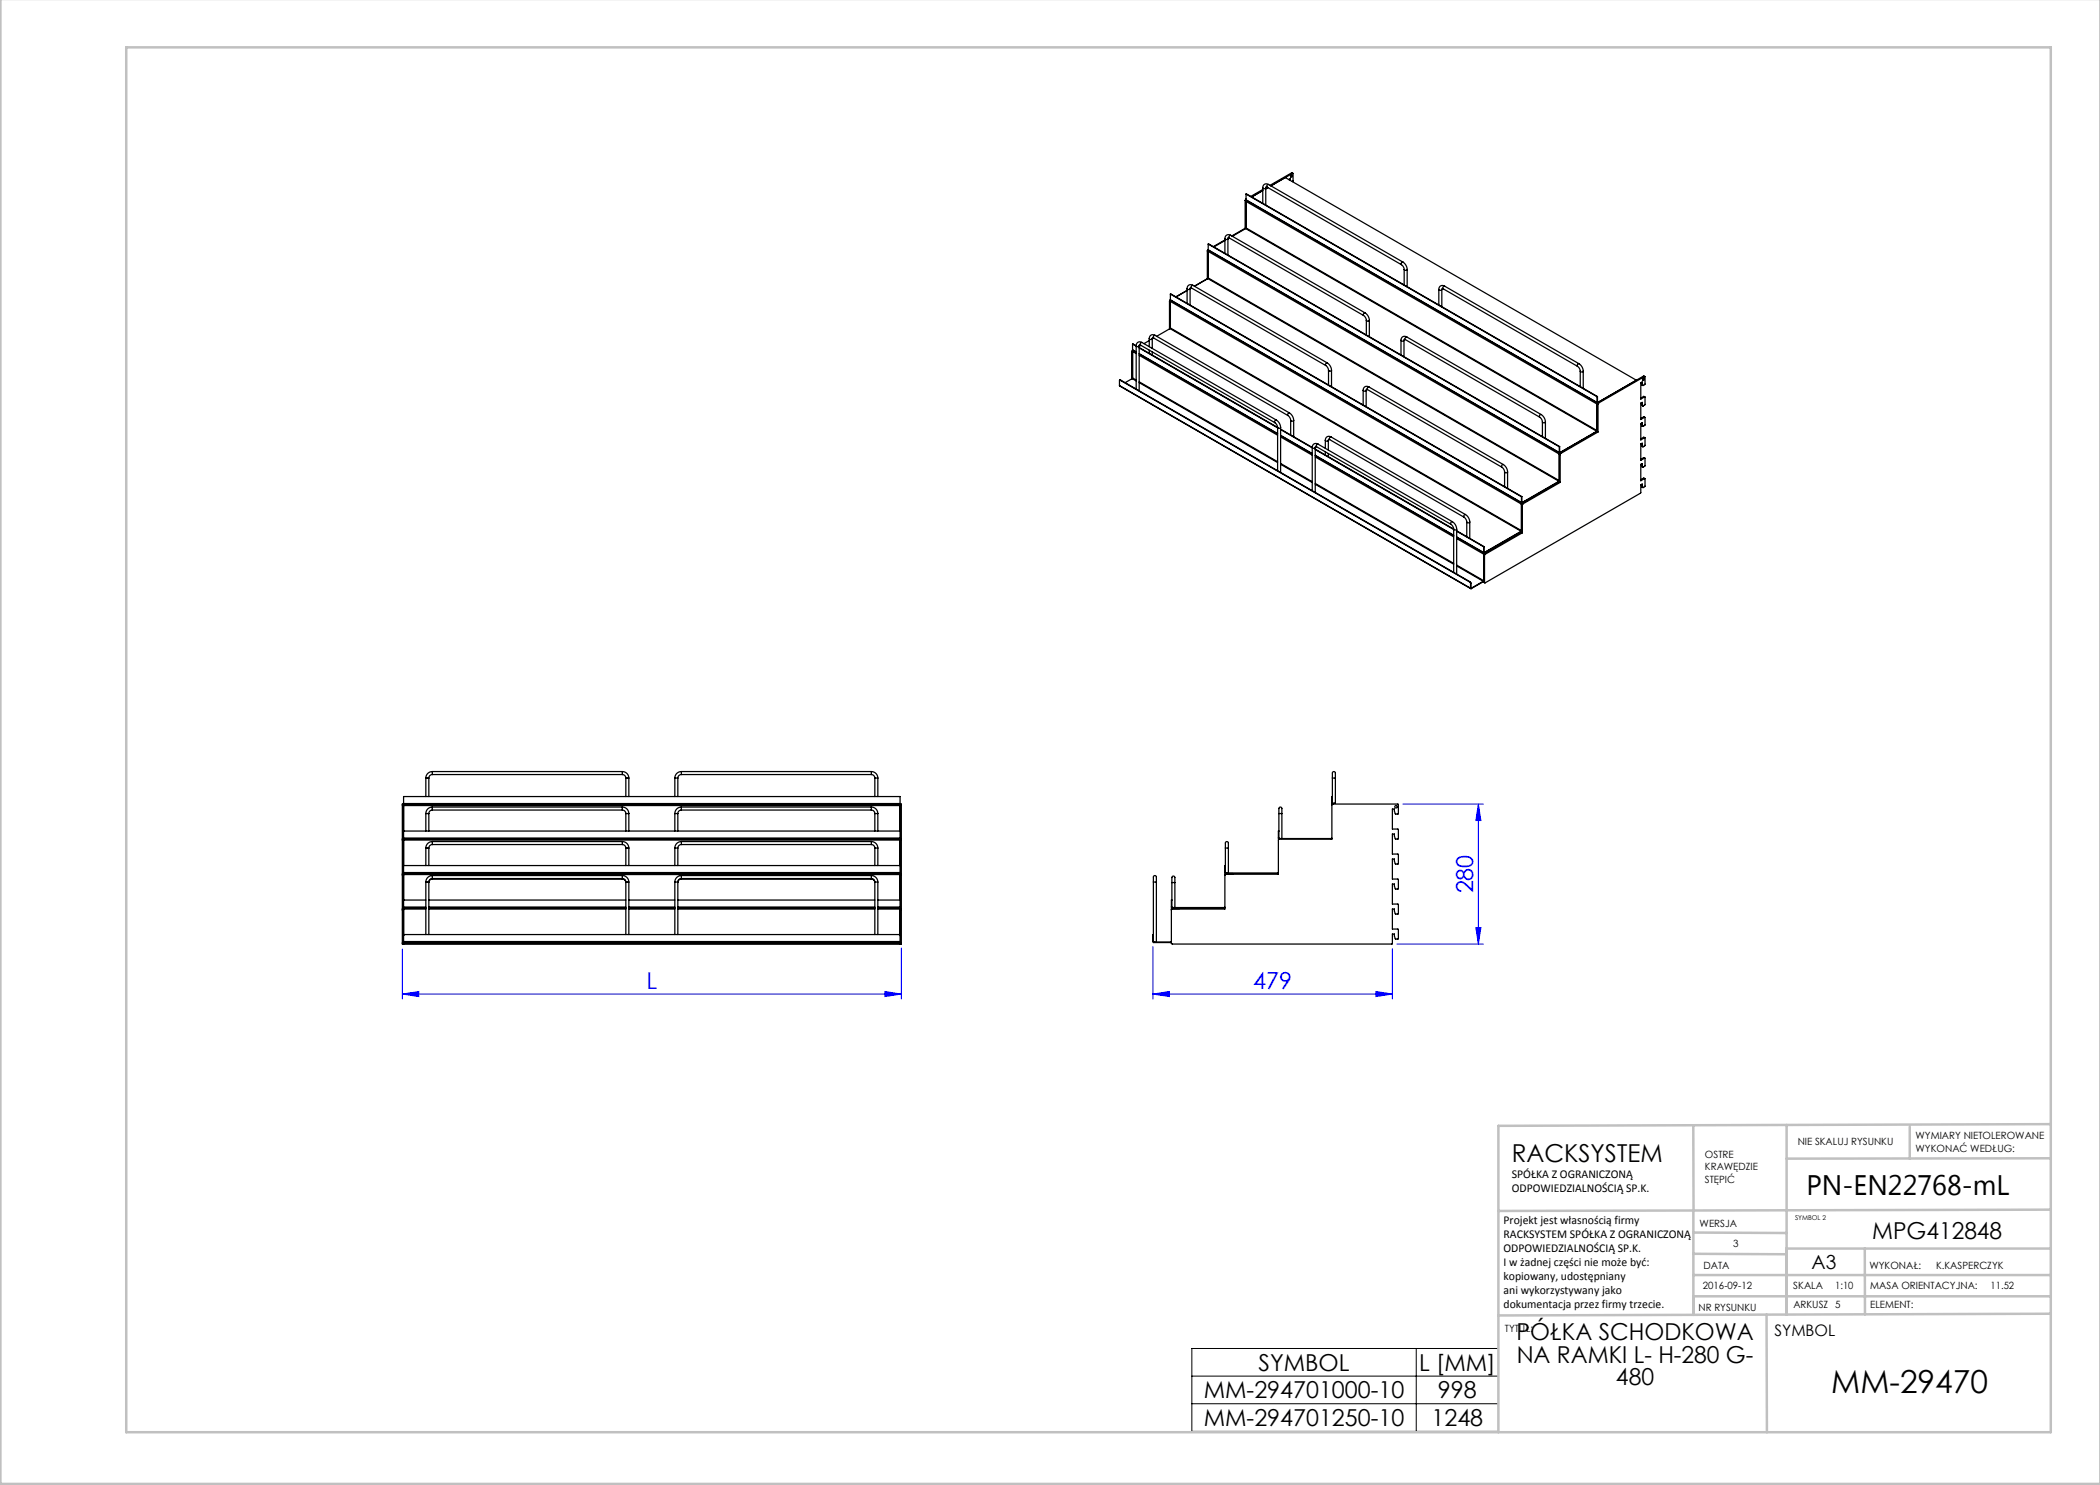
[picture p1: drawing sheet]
<svg xmlns="http://www.w3.org/2000/svg" width="420mm" height="297mm" viewBox="0 0 420 297" stroke-linecap="round" stroke-linejoin="round" font-family="sans-serif">
<g fill="none" stroke="#00f" stroke-width=".2">
<path d="M280.6 160.8h16.1M295.7 160.8l.5 3.3h-1zM295.7 160.8v28M80.5 198.8l3.3-.5v1zM80.5 198.8h99.8M80.5 189.8v10M177 198.3l3.3 .5-3.3 .5zM180.3 189.6v10.2M230.6 198.8l3.3-.5v1zM230.6 189.3v10.5M230.6 198.8h47.9M275.2 198.3l3.3 .5-3.3 .5z"/>
<path d="M278.5 189.7v10.1M279.4 188.8h17.3M295.2 185.5h1l-.5 3.3z"/>
</g>
<path d="M238.4 269.7h61.3v16.6h-61.3zM238.4 275.2h61.3M283.2 269.7v16.6M238.4 280.7h61.3" fill="none" stroke="#000" stroke-width=".2"/>
<g fill="none" stroke="#c0c0c0" stroke-width=".5">
<path d="M.1 -.1v296.9h419.9M25.2 9.5h385v276.9h-385zM338.7 225.2v16.9M357.3 225v37.9M382 225.4v6.3M410.1 224.8l-110.4 .4v61.2M410.1 231.7h-52.8M338.7 259.3h71.5M338.7 255h71.5M338.7 250.8l18.6 .1M338.7 246.5l18.6 .1M338.7 242.1v20.9"/>
<path d="M373 249.7v13.2M410.1 241.9l-110.4 .3M410.2 249.7h-52.9v13.2M353.3 262.9l.1 23.5M410.2 262.7l-110.5 .4"/>
</g>
<g fill="#00f">
<path d="M230.6 198.8l3.3-.5v1zM275.2 198.3l3.3 .5-3.3 .5z"/>
<path d="M80.5 198.8l3.3-.5v1zM177 198.3l3.3 .5-3.3 .5z"/>
<path d="M295.2 185.5h1l-.5 3.3zM295.7 160.8l.5 3.3h-1z"/>
</g>
<g fill="none" stroke="#000" stroke-width=".25">
<path d="M249.2 39.9l-.2 .2M249.2 39.9h.1M249.2 40l.1 .1M249.2 38.8v1.2M249.2 39.8v.1M249.2 38.8l70.2 40.5M249.2 40l70.2 40.5M249.2 38.8l70.3 40.5M252.6 37.6l.2 .1 .4-.1M252.6 37.6v3.1M252.6 38.1l-2.3 1.3M252.6 37.9l-2.4 1.4"/>
<path d="M253.2 37.6v3.4M253.4 37.4l-.2 .2M253.4 37.4h-.2v.2M253.4 37.4l26.9 15.5M253.6 37.5l-.4 .3M253.7 36.9a.73 .73 0 0 0-.8 0 .73 .73 0 0 0-.3 .7M253.7 36.9l-.3 .2v.3M253.7 36.9l26.9 15.5M257.1 35.5l70.2 40.5M257.8 35.9l.2-.1v.3M257.9 35.9v.1M258.2 35.1l.1-.1a.21 .21 0 0 1 .1 .3 .21 .21 0 0 1-.3 0z"/>
<path d="M258.3 35l-.2 .3M258.5 34.7l.1 1.5-.1 .1M258.5 34.7l-4.3 2.5M258.5 34.7l-.1-.2-4.4 2.6M234.1 60v.1M234.1 58.8v1.2M234.1 58.8l70.2 40.6M234.1 60l70.2 40.5M234.1 58.8l70.3 40.5M237.4 57.7l.3 .2 .3-.2M237.4 57.7v3M237.4 58.1l-2.2 1.3"/>
<path d="M238 57.7v3.3M238.3 57.6l-.3 .1M238.3 57.6l-.2-.1-.1 .2M238.3 57.6l26.8 15.5M238.3 57.6l-.3 .2M238.6 57.1a.73 .73 0 0 0-.8-.1 .73 .73 0 0 0-.4 .7M238.6 57.1l-.3 .2v.3M238.6 57.1l26.8 15.5M241.5 55.7v.1M241.5 55.7l-2.6 1.5M241.5 50.2l.1 .1M241.5 50.2v5.5"/>
<path d="M241.6 55.7l70.2 40.6M241.6 55.7l-2.7 1.6M241.6 49.9l-.1 .3M241.6 49.9l70.3 40.6M241.6 55.6l70.3 40.5-.1 .2M241.6 55.6v.1M241.6 48.8l.1 1.3 70.2 40.5M241.6 50.3v5.3M241.6 49.9h.1M241.6 50.3l70.4 40.6M241.6 48.8l70.3 40.6M241.6 48.8l70.3 40.5"/>
<path d="M241.7 50.1l-.1 .2M245 47.7l.3 .2 .3-.2M245 47.7v3M245 48l-2.3 1.3M245 48.1l-2.2 1.3M245.6 47.7v3.3M245.8 47.5l-.2 .1M245.8 47.6l-.2-.1v.2M245.8 47.6l26.9 15.5M245.9 47.6l-.3 .2M246.1 47.1a.73 .73 0 0 0-.8-.1 .73 .73 0 0 0-.3 .7M246.1 47.1l-.3 .2v.3"/>
<path d="M246.1 47.1l26.9 15.5M249 45.7h.1M249 45.7l-2.6 1.5M249 40.1l.2 .1M249 40.1v5.6M249.1 45.7l70.3 40.5M249.1 45.7l-2.6 1.6M249.2 45.6l-.1 .1M249.2 45.6l70.2 40.5v.1M249.2 40.2v5.4M249.3 40.1l70.2 40.5-.1-.1M249.3 40.1l-.1 .1"/>
<path d="M249.3 40.1l-.1 .2 70.2 40.5M280.3 52.9l.4 .5 .1 .5M280.6 52.4l.1 .1a1.88 1.88 0 0 1 .7 1.4M280.6 52.4l-.3 .2v.3M280.8 53.9l.3 .2 .3-.2M280.8 53.9v3.1M281.4 53.9v3.4M287.8 57.9l.2 .2 .4-.2M287.8 57.9v3.1M288.4 57.9v3.4M288.6 57.7h-.2v.2M288.6 57.7l26.9 15.6"/>
<path d="M288.9 57.2a.73 .73 0 0 0-.8 0 .73 .73 0 0 0-.3 .7M288.9 57.2l-.3 .2v.3M288.9 57.2l26.9 15.5M223.9 77.1l70.3 40.6M223.9 77.1l70.2 40.5M224 76l-.1 .1v1M224 76l70 40.4M224.1 76h-.2M224.1 76h-.1M224.1 76l69.9 40.4M226.3 75.7v.1M226.3 75.7l.1 .1"/>
<path d="M226.3 70.4l.2 .1M226.3 70.4v5.3M226.4 75.7l-1.4 .8M226.4 75.7l.8 .5M226.5 70.1l-.2 .3M226.5 70.1l.1 .1M226.5 75.6l-.1 .1M226.5 70l.1 .1M226.5 70l.7 .4M226.5 68.8v1.2M226.5 70.3v5.3M226.5 68.8l.7 .4"/>
<path d="M226.5 70.3l.7 .4M226.5 75.6l.7 .4M226.6 70.1l.6 .4M226.6 70.1h-.1M226.6 70.1l-.1 .2M227.2 69.2l.3 .1 .3-.1M227.2 69.2v8.6M227.8 69.2v9M227.8 70.8l27.7 16M227.8 70.7l27.7 16M227.8 69.6l27.7 16M227.8 69.5l27.7 16"/>
<path d="M227.8 71.1l27.7 15.9M227.8 76.4l27.7 15.9M227.8 76.5l27.7 16M228.1 69h-.2l-.1 .2M228.1 69l26.9 15.5M228.2 69.1l-.4 .2M228.4 68.5a.73 .73 0 0 0-.8 0 .73 .73 0 0 0-.4 .7M228.4 68.5l-.3 .2v.3M228.4 68.5l26.9 15.5M229.9 67.7l.2 .2 .4-.2M229.9 67.7v1.6M229.9 70v.7"/>
<path d="M229.9 68.1l-1.1 .6M230.5 67.7v2M230.5 70.4v.6M230.7 67.6l-.2-.1v.2M230.7 67.6l26.9 15.5M230.7 67.6l-.2 .2M231 67.1a.73 .73 0 0 0-.8-.1 .73 .73 0 0 0-.3 .7M231 67.1l-.3 .2v.3M231 67.1l26.9 15.5M233.9 60.3l.2 .1M233.9 60.3v5.5M234 65.7l70.2 40.6"/>
<path d="M234 65.7l-2.7 1.6M234 60l-.1 .3M234 60l70.3 40.6M234.1 65.6l70.2 40.5-.1 .2M234.1 65.6l-.1 .1M234.1 60.3v5.3M234.1 60.3l70.2 40.5M234.1 60h-.1M234.2 60.1l-.1 .2M265.1 73.1l.4 .4 .2 .6M265.4 72.6h.1a1.88 1.88 0 0 1 .8 1.5M265.4 72.6l-.3 .2v.3"/>
<path d="M265.7 74.1l.3 .1 .3-.1M265.7 74.1v2.9M266.3 74.1v3.2M272.6 78.1l.3 .1 .3-.1M272.6 78.1v2.9M272.7 63.1l.4 .4 .2 .6M273 62.6h.1a1.88 1.88 0 0 1 .8 1.5M273 62.6l-.3 .2v.3M273.2 78.1v3.2M273.3 64.1l.2 .1 .4-.1M273.3 64.1v2.9M273.5 77.9h-.2l-.1 .2"/>
<path d="M273.5 77.9l26.9 15.5M273.8 77.4a.73 .73 0 0 0-.8-.1 .73 .73 0 0 0-.4 .8M273.8 77.4l-.3 .2v.3M273.8 77.4l26.9 15.5M273.9 64.1v3.2M280.2 68.1l.3 .1 .3-.1M280.2 68.1v2.9M280.8 68.1v3.2M281.1 67.9l26.8 15.5 .4 .5 .2 .5M281.1 67.9h-.2l-.1 .2M281.4 67.4a.73 .73 0 0 0-.8-.1 .73 .73 0 0 0-.4 .8M281.4 67.4l-.4 .2 .1 .3"/>
<path d="M281.4 67.4l26.8 15.5M315.5 73.3l.4 .4 .1 .5M315.8 72.7l.1 .1a1.88 1.88 0 0 1 .7 1.4M315.8 72.7l-.3 .2v.4M316 74.2l.3 .2 .3-.2M316 74.2v3.1M316.6 74.2v3.5M319.4 79.3v1.2M319.5 79.3h-.1M319.5 79.3v1.2M328.2 79.6l.6-.3 .2 .1v1.5l-.4 .3-.2-.4M328.3 76.6l.1 .1"/>
<path d="M328.3 76.5v.1M328.3 76.6l.1 .4M328.4 77l.2 .1M328.4 77h.1M328.4 76.7l.2 .4 .4-.3v-1.5l-.2-.1-9.2 5.3M328.4 76.7v-.3l-.2 .2v3.2l.7-.4M328.6 75.7h.1a.21 .21 0 0 1 .1 .3 .21 .21 0 0 1-.3 0zM328.7 75.7l-.2 .3M328.9 75.3l-9.2 5.3M255 84.5l.4 .5 .1 .5M255.3 84l.1 .1a1.88 1.88 0 0 1 .7 1.4M255.3 84l-.3 .2v.3"/>
<path d="M255.5 85.5l.3 .2 .3-.2M255.5 85.5v8.6M256.1 85.5v9M256.1 87.1l6.3 3.7M256.1 87.1l6.3 3.6M256.1 85.9l6.3 3.7M256.1 85.8l6.4 3.7M256.1 87.4l6.3 3.6M256.1 92.7l6.3 3.6M256.1 92.9l6.3 3.6M257.6 83.1l.4 .4 .1 .6M257.9 82.6h.1a1.88 1.88 0 0 1 .7 1.5"/>
<path d="M257.9 82.6l-.3 .2v.3M258.1 84.1l.3 .1 .3-.1M258.1 84.1v2.9M258.7 84.1v3.2M262.4 89.5l.3 .2 .3-.2M262.4 89.5v8.6M263 89.5v9M263 91.1l27.7 16M263 89.9l27.7 16M263 89.8l27.7 16M263 91.4l27.7 16M263 96.7l27.7 16"/>
<path d="M263 96.9l27.7 15.9M263 91.1l27.7 15.9M263.3 89.3h-.2l-.1 .2M263.3 89.3l26.9 15.6M263.6 88.8a.73 .73 0 0 0-.8 0 .73 .73 0 0 0-.4 .7M263.6 88.8l-.3 .2v.3M263.6 88.8l26.9 15.5M265.1 88.1l.2 .1 .4-.1M265.1 88.1v1.6M265.1 90.4v.6M265.7 88.1v1.9M265.7 90.7v.6"/>
<path d="M265.9 87.9h-.2v.2M265.9 87.9l26.9 15.5M266.2 87.4a.73 .73 0 0 0-.8-.1 .73 .73 0 0 0-.3 .8M266.2 87.4l-.3 .2v.3M266.2 87.4l26.9 15.5M300.4 93.4l.4 .5 .1 .5M300.7 92.9v.1a1.88 1.88 0 0 1 .8 1.4M300.7 92.9l-.4 .2 .1 .3M300.9 94.4v2.9M301.5 94.4l-.3 .2-.3-.2M301.5 94.4v3.3M304.3 99.4v1.1"/>
<path d="M304.4 99.3l-.1 .1M304.4 99.3v1.2M308.2 82.9l.1 .1a1.88 1.88 0 0 1 .8 1.4M308.2 82.9l-.3 .2v.3M308.5 84.4v2.9M309.1 84.4l-.3 .2-.3-.2M309.1 84.4v3.3M311.8 96.3l-7.4 4.3M311.8 96.3h.1M311.8 96.3l-7.4 4.2M311.9 96.3h-.1M311.9 90.5l.1 .1"/>
<path d="M311.9 96.4l.1 .1M311.9 96.4l-7.5 4.3M311.9 89.4v1.1M311.9 90.5h.1M311.9 89.3v.1M311.9 89.3v1.2M312 90.6l-.1 .2v5.6M312 90.6l.2 .1M312 90.5v.1M312 96.5l-7.4 4.3M312 90.9v5.6M312.2 90.7l-.2 .2"/>
<path d="M319.4 86.2v.1M319.4 86.2l-7.4 4.3M319.4 80.7l.2 .1M319.4 86.3l.2 .1M319.4 86.3l-7.4 4.3M319.4 80.7v5.6M319.5 80.5h.1M319.5 80.5l.2 .1M319.5 80.5h-.1M319.6 80.5l-.2 .2M319.6 86.4l-7.4 4.3M319.6 80.8v5.6"/>
<path d="M319.7 80.6l-.1 .2M328.2 91.9l.6-.4 .2 .2v1.5l-.4 .2-.2-.4M328.2 95.9l.6-.3 .2 .1v1.5l-.4 .3M328.2 83.7l.6-.3 .2 .1v1.5l-.4 .3-.2-.4M328.2 87.8l.6-.4 .2 .2v1.5l-.4 .3-.2-.4M328.3 80.7l.1 .1M328.3 80.6v.1M328.3 84.7v.1M328.3 88.7v.2M328.3 92.8v.1M328.3 96.9v.1M328.3 80.7l.1 .4"/>
<path d="M328.3 84.8l.1 .1M328.3 84.8l.1 .3M328.3 88.9l.1 .1M328.3 88.9l.1 .3M328.3 92.9l.1 .1M328.3 92.9l.1 .4M328.3 97l.1 .1M328.3 97l.1 .4M328.4 81.1h.1M328.4 93.3h.1M328.4 81.1l.2 .1M328.4 85.1l.2 .2"/>
<path d="M328.4 89.2l.2 .1M328.4 93.3l.2 .1M328.4 97.4l.2 .1M328.4 85.2h.1M328.4 89.2h.1M328.4 97.4h.1M328.4 97.1v-.3l-.2 .2-.1 1.6-31.1 18-.1-.1M328.4 80.8v-.3l-.2 .1v3.3l.7-.4M328.4 84.9v-.3l-.2 .1v3.3l.7-.5M328.4 89v-.4l-.2 .2v3.3l.7-.5M328.4 93v-.3l-.2 .2v3.3l.7-.5M328.4 97.1l.2 .4"/>
<path d="M290.2 104.9l.4 .4 .1 .5M290.5 104.3l.1 .1a1.88 1.88 0 0 1 .7 1.4M290.5 104.3l-.3 .2v.4M290.7 105.8v8.7M291.3 113l5.4 3.1v.2M291.3 105.8l-.3 .2-.3-.2M291.3 105.8v9M291.3 107.5l5.5 3.1M291.3 106.2l5.4 3.2M291.3 106.2l5.5 3.1M291.3 107.7l5.4 3.1M291.3 113.2l5.4 3.1"/>
<path d="M291.3 107.4l5.4 3.1M292.8 103.4l.4 .5 .2 .5M293.1 102.9l.1 .1a1.88 1.88 0 0 1 .8 1.4M293.1 102.9l-.3 .2v.3M293.4 104.4v2.9M294 104.4l-.4 .2-.2-.2M294 104.4v3.3M294 116.4l.1 .3M294 116.4l.2 .2M294 116.4h.1M294.1 117.6l.2 .1M294.1 116.7v.9"/>
<path d="M294.2 117.6h.1M294.2 116.6l-.1 .1M294.2 117.6h-.1M294.2 116.6v1M294.3 117.6v.1M296.7 116.3h.1M296.7 116.3l-2.4 1.4M296.7 116.3l-2.4 1.3M296.7 116.4l.2 .2M296.7 110.5l.2 .1M296.7 116.4l.2 .1M296.7 109.4v1.1"/>
<path d="M296.7 110.8v5.6M296.8 110.5h.1M296.8 110.8h-.1M296.8 109.3v1.2M296.8 110.8h.1M296.8 109.3l-.1 .1M296.8 110.5h-.1M296.9 110.7l-.2 .3 .2 .1M296.9 110.6l-.2 .2M296.9 110.7l-.1 .1M296.9 110.7l.1 .1M296.9 110.5v.2"/>
<path d="M296.9 111.1v5.4M297 110.8l-.1 .3M297.9 110l-1 .7M304.2 106.3l-7.3 4.3M304.2 106.3l-7.3 4.2M304.2 106.3h.1M304.3 106.3h-.1M304.3 100.5l.1 .1M304.3 106.5l.2 .1M304.3 106.5l-7.4 4.2M304.3 100.8v5.7M304.3 100.8h.1"/>
<path d="M304.4 100.5h.1M304.4 100.5h-.1M304.4 100.7l-.1 .2 .2 .1M304.4 100.6l-.1 .2M304.4 100.7l.2 .1M304.4 100.5v.2M304.5 106.6l-7.5 4.2M304.5 101v5.6M304.6 100.8l-.1 .2M305.4 100v.1M85.2 155.6h.6M85.2 155.6v3.7"/>
<path d="M85.8 155.6v3.7M86.5 154.9a.7 .7 0 0 0-.7 .7M86.5 154.3a1.3 1.3 0 0 0-1.3 1.3M86.5 154.3v.6M86.5 154.9h38M86.5 154.3h38M124.5 154.9a.7 .7 0 0 1 .7 .7M124.5 154.3a1.3 1.3 0 0 1 1.3 1.3M124.5 154.3v.6M125.2 155.6h.6M125.2 155.6v3.7M125.8 155.6v3.7"/>
<path d="M135 155.6h.6M135 155.6v3.7M135.6 155.6v3.7M136.3 154.9a.7 .7 0 0 0-.7 .7M136.3 154.3a1.3 1.3 0 0 0-1.3 1.3M136.3 154.3v.6M136.3 154.9h38M136.3 154.3h38M174.3 154.9a.7 .7 0 0 1 .7 .7M174.3 154.3a1.3 1.3 0 0 1 1.3 1.3M174.3 154.3v.6M175 155.6h.6"/>
<path d="M175 155.6v3.7M175.6 155.6v3.7M266.5 155.6v-.7a.37 .37 0 0 1 0-.5 .37 .37 0 0 1 .5 0 .37 .37 0 0 1 .1 .5v.7M266.5 155.6h.6M266.5 159.3l-.1 1.4M266.5 155.6v5.1M267.1 155.6v5h-.6M80.5 174.8v.2M80.5 167.8v.2M80.5 161v6.8M80.5 168v6.8M80.5 175v6.8"/>
<path d="M80.5 174.8h.2M80.5 175h.2M80.5 167.8h99.8M80.5 168h99.8M80.5 161h.2M80.7 167.6v6.9M80.7 160.7v.3M80.7 160.8h-.2v.2M80.7 174.7v.2M80.7 174.5v.2M80.7 160.7v-1.4h99.3v1.4M80.7 161v6.6"/>
<path d="M80.7 174.9v6.5M80.7 174.9h99.3M80.7 174.7h99.3M80.7 173.1h99.3M80.7 174.5h99.3M80.7 167.6h99.3M80.7 166.2h99.3M80.7 161.1h99.3M80.7 160.9h99.3M80.7 160.7h99.3M85.2 162.7h.6M85.2 169.6h.6"/>
<path d="M85.2 176.4h.6M85.2 162.7v3.5M85.2 169.6v3.5M85.2 176.4v10.5M85.8 162.7v3.5M85.8 169.6v3.5M85.8 176.4v10.5M86.5 162a.7 .7 0 0 0-.7 .7M86.5 161.4a1.3 1.3 0 0 0-1.3 1.3M86.5 168.9a.7 .7 0 0 0-.7 .7M86.5 168.3a1.3 1.3 0 0 0-1.3 1.3M86.5 175.8a.7 .7 0 0 0-.7 .7"/>
<path d="M86.5 175.7a.7 .7 0 0 0-.7 .7M86.5 175.1a1.3 1.3 0 0 0-1.3 1.3M86.5 161.4v.6M86.5 168.3v.6M86.5 175.7v.1M86.5 175.1v.6M86.5 162h38M86.5 161.4h38M86.5 168.9h38M86.5 168.3h38M86.5 175.8h38M86.5 175.7h38"/>
<path d="M86.5 175.1h38M124.5 162a.7 .7 0 0 1 .7 .7M124.5 161.4a1.3 1.3 0 0 1 1.3 1.3M124.5 168.9a.7 .7 0 0 1 .7 .7M124.5 168.3a1.3 1.3 0 0 1 1.3 1.3M124.5 175.8a.7 .7 0 0 1 .7 .7M124.5 175.7a.7 .7 0 0 1 .7 .7M124.5 175.1a1.3 1.3 0 0 1 1.3 1.3M124.5 161.4v.6M124.5 168.3v.6M124.5 175.7v.1M124.5 175.1v.6"/>
<path d="M125.2 162.7h.6M125.2 169.6h.6M125.2 176.4h.6M125.2 162.7v3.5M125.2 169.6v3.5M125.2 176.4v10.5M125.8 162.7v3.5M125.8 169.6v3.5M125.8 176.4v10.5M135 162.7h.6M135 169.6h.6M135 176.4h.6"/>
<path d="M135 162.7v3.5M135 169.6v3.5M135 176.4v10.5M135.6 162.7v3.5M135.6 169.6v3.5M135.6 176.4v10.5M136.3 162a.7 .7 0 0 0-.7 .7M136.3 161.4a1.3 1.3 0 0 0-1.3 1.3M136.3 168.9a.7 .7 0 0 0-.7 .7M136.3 168.3a1.3 1.3 0 0 0-1.3 1.3M136.3 175.8a.7 .7 0 0 0-.7 .7M136.3 175.7a.7 .7 0 0 0-.7 .7"/>
<path d="M136.3 175.1a1.3 1.3 0 0 0-1.3 1.3M136.3 161.4v.6M136.3 168.3v.6M136.3 175.7v.1M136.3 175.1v.6M136.3 162h38M136.3 161.4h38M136.3 168.9h38M136.3 168.3h38M136.3 175.8h38M136.3 175.7h38M136.3 175.1h38"/>
<path d="M174.3 162a.7 .7 0 0 1 .7 .7M174.3 161.4a1.3 1.3 0 0 1 1.3 1.3M174.3 168.9a.7 .7 0 0 1 .7 .7M174.3 168.3a1.3 1.3 0 0 1 1.3 1.3M174.3 175.8a.7 .7 0 0 1 .7 .7M174.3 175.7a.7 .7 0 0 1 .7 .7M174.3 175.1a1.3 1.3 0 0 1 1.3 1.3M174.3 161.4v.6M174.3 168.3v.6M174.3 175.7v.1M174.3 175.1v.6M175 162.7h.6"/>
<path d="M175 169.6h.6M175 176.4h.6M175 162.7v3.5M175 169.6v3.5M175 176.4v10.5M175.6 162.7v3.5M175.6 169.6v3.5M175.6 176.4v10.5M180 167.6v6.9M180 160.7v.3M180 160.8h.3v.2M180 174.7v.2"/>
<path d="M180 174.5v.2M180 174.8h.3M180 175h.3M180 161h.3M180 161v6.6M180 174.9v6.5M180.3 174.8v.2M180.3 167.8v.2M180.3 161v6.8M180.3 168v6.8M180.3 175v6.8M230.7 176.4v-.7a.37 .37 0 0 1 0-.5 .37 .37 0 0 1 .5 0 .37 .37 0 0 1 .1 .5v.7"/>
<path d="M230.7 176.4h.6M230.7 176.4v10.5M231.3 176.4v12M234.4 176.5v-.7a.37 .37 0 0 1 0-.5 .37 .37 0 0 1 .5 0 .37 .37 0 0 1 .1 .5v.7M234.4 176.5h.6M234.4 176.5v4.9M235 176.5v5M245 174.9v6.9h-10.5l-.2 .2M245 174.5l.2 .2M245 174.9h.1M245 174.5h.1M245.1 169.6v-.7a.37 .37 0 0 1 0-.5 .37 .37 0 0 1 .5 0 .37 .37 0 0 1 .1 .5v.7"/>
<path d="M245.1 174.5l.1 .1M245.1 169.6h.6M245.1 173.1l-.1 1.4M245.1 169.6v4.9M245.2 174.8l-.2 .2M245.2 174.7l-.2 .2M245.2 174.7h10.4M245.2 174.6v.2M245.2 174.6h10.4M245.7 169.6v5M246.6 174.7v.1M255.6 174.6v.1"/>
<path d="M255.7 174.5l-.1 .1M255.7 174.7h-.1M255.7 167.6l.2 .2M255.7 167.6h.1M255.8 162.7v-.7a.37 .37 0 0 1 0-.5 .37 .37 0 0 1 .5 0 .37 .37 0 0 1 .1 .5v.7M255.8 167.6l.1 .1M255.8 162.7h.6M255.8 166.2l-.1 1.4M255.8 162.7v4.9M255.9 167.8l-.2 .2v6.8h-10.5M255.9 167.8h10.5M255.9 167.7v.1"/>
<path d="M255.9 167.7h10.4M256.4 162.7v5M266.3 167.7l.1 .1M266.4 167.6l-.1 .1M266.4 160.7v.2M266.4 160.7h.1M266.5 160.7l.1 .1M266.6 160.8l13.1 .1-.1 1.9h-.5l-.2-1h-.4v4l1.2 .1-.1 1.9h-.5l-.2-1h-.4v4l1.2 .1-.1 1.9h-.5l-.2-1h-.4v4l1.2 .1-.1 1.9h-.5l-.2-1h-.4v4l1.2 .1-.1 1.9h-.5l-.2-1h-.4v4l1.2 .1v1.8l-.6 .1-.2-1h-.4l-.1 2h-44l-.1-.2v-6.8M266.6 160.8l-.2 .2v6.8M80.5 181.8v.2M80.5 188.6v.2h99.8v-.2M80.5 182h.2"/>
<path d="M80.5 188.6h99.8M80.5 182v6.6M80.5 181.8h4.7M80.7 188.5v.3M80.7 187.1l.2-.2h98.9l.2 .2M80.7 188.3v.2M80.7 181.6v6.7M80.7 181.4v.2M80.7 188.7h99.3M80.7 188.3h99.3M80.7 188.5h99.3M80.7 181.6h4.5"/>
<path d="M80.7 180h4.5M80.7 181.4h4.5M85.8 181.8h39.4M85.8 181.6h39.4M85.8 180h39.4M85.8 181.4h39.4M125.8 181.8h9.2M125.8 181.6h9.2M125.8 180h9.2M125.8 181.4h9.2M135.6 181.8h39.4M135.6 181.6h39.4"/>
<path d="M135.6 180h39.4M135.6 181.4h39.4M175.6 181.8h4.7M175.6 181.6h4.4M175.6 180h4.4M175.6 181.4h4.4M180 188.5v.3M180 188.3v.2M180 181.6v6.7M180 181.4v.2M180 182h.3M180.3 181.8v.2"/>
<path d="M180.3 182v6.6M230.6 188.3l.2 .2M230.6 188.3h.1M230.6 187.1v1.2M230.6 187.1h.1M230.7 188.3l.1 .1M230.7 186.9l-.1 .2M230.7 186.9v.2M230.7 187.1v1.2M230.8 188.5h3.4M230.8 188.4v.1M230.8 188.4h3.4"/>
<path d="M234.2 188.4v.1M234.3 188.5h-.1M234.3 188.3l-.1 .1M234.3 181.4l.2 .2M234.3 181.8h.1M234.3 181.4h.1M234.4 181.4l.1 .1M234.4 180l-.1 1.4M234.4 181.8h.1M234.5 181.6l-.2 .2M234.5 181.7l-.1 .1M234.5 181.6h10.4"/>
<path d="M234.5 181.5v.2M234.5 181.5h10.4M235.9 181.6l-1.4 .1M244.9 181.5v.1M245 181.6h-.1M245 181.4l-.1 .1"/>
<circle cx="279.2" cy="161.3" r=".25"/>
</g>
<text font-size="6.3" x="366.2" y="278.5">MM-29470</text>
<text font-size="5.6" x="361.3" y="239.1">PN-EN22768-mL</text>
<text font-size="4.9" x="302.4" y="232.4">RACKSYSTEM</text>
<g font-size="4.7" fill="#00f">
<text x="294.7" y="178.7" transform="rotate(-90 294.7 178.7)">280</text>
<text x="129.3" y="197.8">L</text>
<text x="250.6" y="197.8">479</text>
</g>
<g font-size="4.7">
<text x="374.4" y="247.8">MPG412848</text>
<text x="303.3" y="268.1">PÓŁKA SCHODKOWA</text>
<text x="251.7" y="274.1">SYMBOL</text>
<text x="283.8" y="274.1">L [MM]</text>
<text x="303.3" y="272.6">NA RAMKI L- H-280 G-</text>
<text x="240.7" y="279.7">MM-294701000-10</text>
<text x="287.6" y="279.7">998</text>
<text x="323.2" y="277.1">480</text>
<text x="240.7" y="285.2">MM-294701250-10</text>
<text x="286.3" y="285.2">1248</text>
</g>
<text font-size="3.9" x="362.3" y="253.8">A3</text>
<text font-size="3.2" x="354.9" y="267.2">SYMBOL</text>
<g font-size="2.4">
<text x="302.4" y="235.6">SPÓŁKA Z OGRANICZONĄ</text>
<text x="302.4" y="238.4">ODPOWIEDZIALNOŚCIĄ SP.K.</text>
<text x="300.7" y="244.7">Projekt jest własnością firmy</text>
<text x="300.7" y="247.5">RACKSYSTEM SPÓŁKA Z OGRANICZONĄ</text>
<text x="300.7" y="250.3">ODPOWIEDZIALNOŚCIĄ SP.K.</text>
<text x="300.7" y="253.1">I w żadnej części nie może być:</text>
<text x="300.7" y="256">kopiowany, udostępniany</text>
<text x="300.7" y="258.8">ani wykorzystywany jako</text>
<text x="300.7" y="261.6">dokumentacja przez firmy trzecie.</text>
</g>
<g font-size="2">
<text x="383.1" y="227.9">WYMIARY NIETOLEROWANE</text>
<text x="341" y="231.6">OSTRE</text>
<text x="359.5" y="228.9">NIE SKALUJ RYSUNKU</text>
<text x="383.1" y="230.4">WYKONAĆ WEDŁUG:</text>
<text x="341" y="234.1">KRAWĘDZIE</text>
<text x="341" y="236.6">STĘPIĆ</text>
<text x="339.9" y="245.4">WERSJA</text>
<text x="346.6" y="249.5">3</text>
<text x="340.6" y="257.7">2016-09-12</text>
<text x="340.7" y="253.8">DATA</text>
<text x="358.7" y="257.7">SKALA</text>
<text x="367" y="257.7">1:10</text>
<text x="373.9" y="253.8">WYKONAŁ:</text>
<text x="374.1" y="257.7">MASA ORIENTACYJNA:</text>
<text x="387.2" y="253.8">K.KASPERCZYK</text>
<text x="398.1" y="257.7">11.52</text>
<text x="339.7" y="262.3">NR RYSUNKU</text>
<text x="358.7" y="261.7">ARKUSZ 5</text>
<text x="374.1" y="261.7">ELEMENT:</text>
<text x="301" y="266.4">TYTUŁ:</text>
</g>
<text font-size="1.3" x="359" y="244">SYMBOL 2</text>
</svg>
